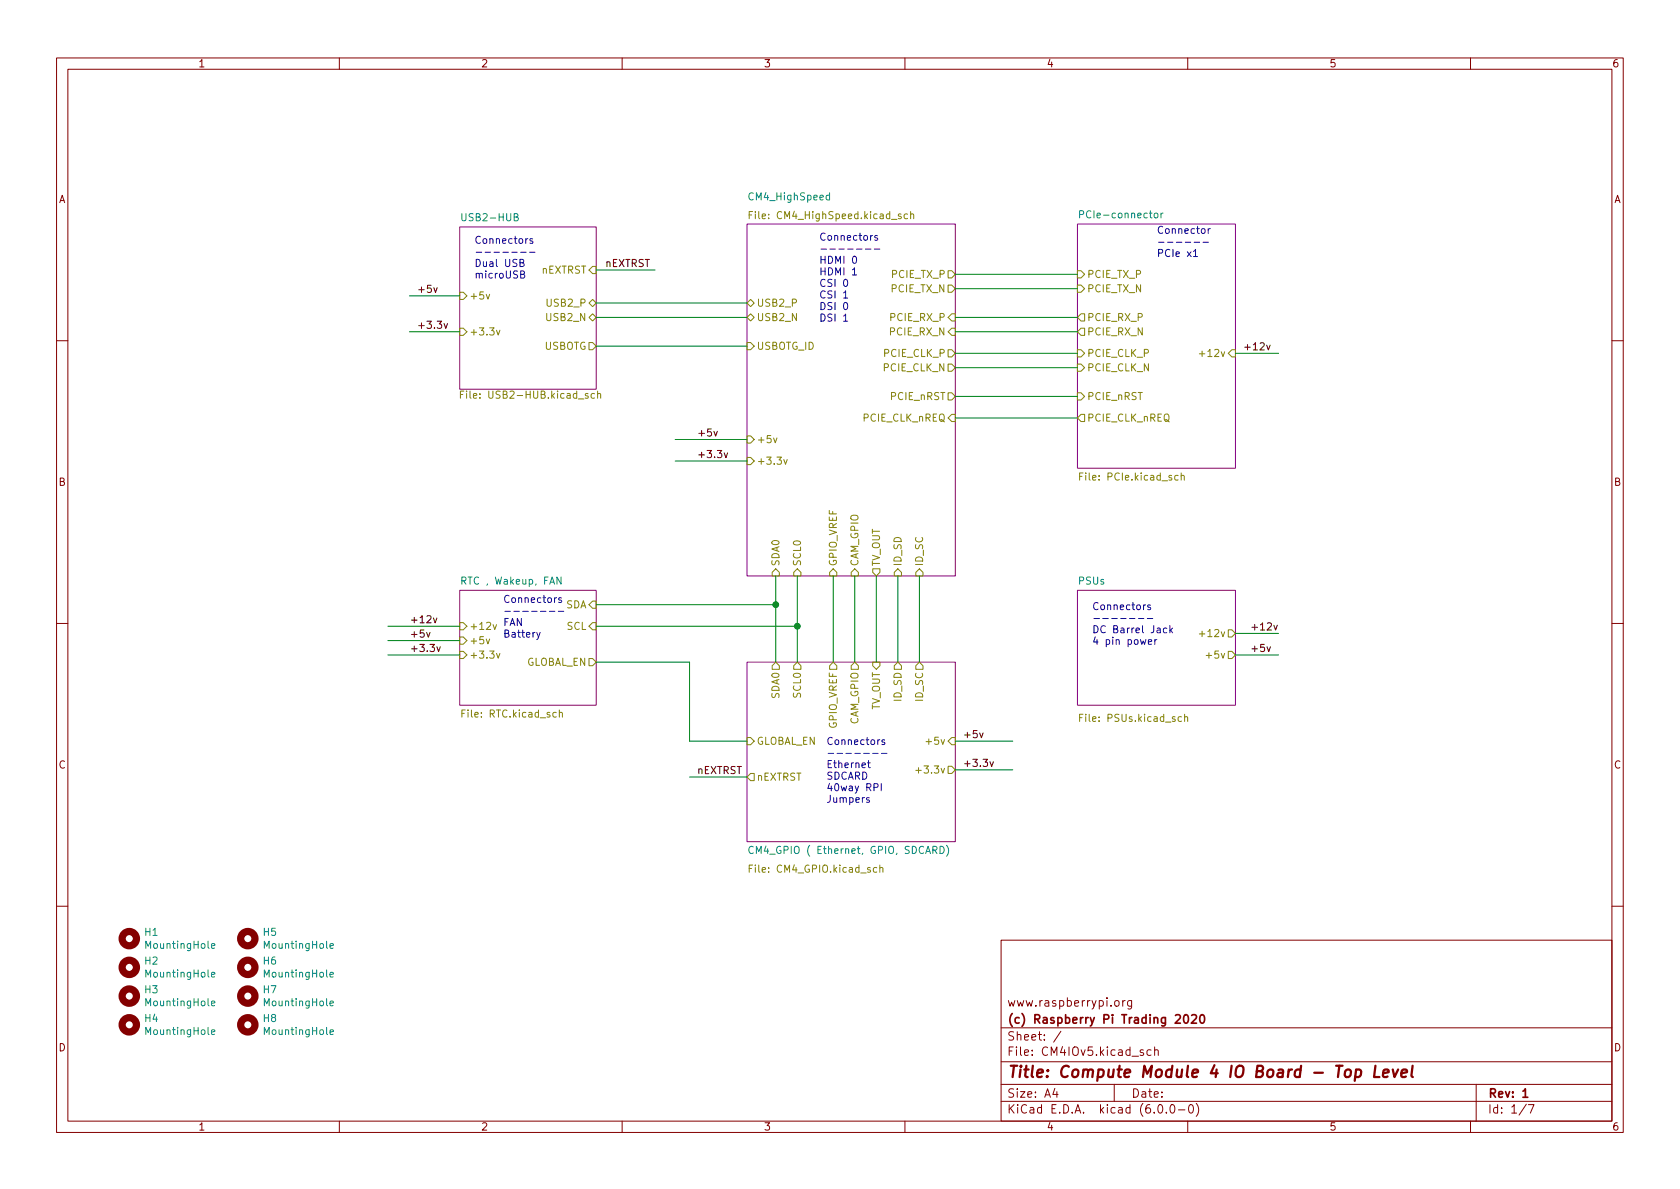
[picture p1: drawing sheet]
<svg xmlns="http://www.w3.org/2000/svg" width="297mm" height="210mm" viewBox="0 0 297 210" stroke-linecap="round" stroke-linejoin="round" font-family="sans-serif">
<g fill="none" stroke="#840000" stroke-width=".18">
<path d="M10 10.2h277v190.1h-277zM12 12.2h273v186.1h-273zM60 10.2v2M110 10.2v2M160 10.2v2M210 10.2v2M260 10.2v2M10 60.2h2M285 60.2h2M10 110.2h2M285 110.2h2M10 160.2h2"/>
<path d="M177 166.3h108v32h-108zM197.2 177l.4-.1 .3 .3v.4l-.3 .3h-.4l-.1-.3v-.4zM198.5 176.9v1M198.9 176.9l-.3 .1-.1 .2M200.1 176.9v1.2l-.3 .3h-.4M200.1 177l-.5-.1-.2 .3v.4l.1 .3h.6M285 160.2h2M60 198.3v2M110 198.3v2M160 198.3v2M177 194.8h108M177 191.8h108"/>
<path d="M177 187.8h108M177 181.8h108M186.5 192.5l-.4 1h1M186.9 193v1M187.6 182.4l-1.3 1.9M197 191.8v3M202.1 185.7l-.3-.1-.2 .2v.3l.5 .1v.4h-.5M203.5 185.7l-.4-.1-.3 .3v.4l.1 .3h.6M204.1 185.8l.3-.2 .3 .1 .1 .9M204.1 185.1v1.5M204.9 195.4l.2-.1a.81 .81 0 0 1 .6 .7 .81 .81 0 0 1-.3 .8h-.2a.81 .81 0 0 1-.6-.6 .81 .81 0 0 1 .3-.8zM206.2 196.7v.1"/>
<path d="M207.1 195.4l.1-.1a.81 .81 0 0 1 .6 .7 .81 .81 0 0 1-.3 .8h-.1a.81 .81 0 0 1-.6-.6 .81 .81 0 0 1 .3-.8zM208.4 196.3h1.1M210 198.3v2M210.4 195.4l.1-.1a.81 .81 0 0 1 .6 .7 .81 .81 0 0 1-.3 .8h-.2a.81 .81 0 0 1-.5-.6 .81 .81 0 0 1 .3-.8zM211.5 195.1a1.72 1.72 0 0 1 0 2.3M260 198.3v2M261 191.8v6.5M269.9 195.3l-1.3 1.9M270.2 195.3h1l-.6 1.5"/>
</g>
<path d="M207.8 179.6l.6-.2 .2 .2 .1 .3-.9 1h.9M209.4 179.6l.2-.2a.81 .81 0 0 1 .6 .7 .81 .81 0 0 1-.3 .8h-.1a.81 .81 0 0 1-.4-1.3zM210.7 179.6l.6-.2 .2 .2 .1 .3-1 1h1M212.3 179.6l.2-.2a.81 .81 0 0 1 .6 .7 .81 .81 0 0 1-.3 .8h-.2a.81 .81 0 0 1-.3-1.3zM269.3 193l.4-.5v1.5M269.3 194h.8" fill="none" stroke="#840000" stroke-width=".3"/>
<path d="M239.8 189.2l.2-.1 .5 .1 .2 .3-.1 .6a.66 .66 0 0 1-1 .3M239.8 189.1l-.3 2M243.2 188.5l-.3 2h1M244.5 189.8l1-.2v-.4l-.6-.1-.3 .3v1l.2 .1 .5-.1M246.3 189.1l.3 1.4 .6-1.4M247.8 189.8l1-.2-.1-.4-.2-.1-.5 .1-.3 1 .3 .3 .6-.1M249.8 188.5l-.3 1.7 .3 .3" fill="none" stroke="#840000" stroke-width=".4"/>
<g fill="#fff" stroke="#fff" stroke-width=".18">
<path d="M190.5 39.6h27.9v43.2h-27.9z"/>
<path d="M190.5 104.4h27.9v20.3h-27.9z"/>
<path d="M132.1 117.1h36.8v31.7h-36.8z"/>
<path d="M132.1 39.6h36.8v62.2h-36.8z"/>
<path d="M81.3 104.4h24.1v20.3h-24.1z"/>
<path d="M81.3 40.1h24.1v28.7h-24.1z"/>
</g>
<path d="M132.1 39.6h36.8v62.2h-36.8zM190.5 39.6h27.9v43.2h-27.9zM81.3 40.1h24.1v28.7h-24.1zM81.3 104.4h24.1v20.3h-24.1zM132.1 117.1h36.8v31.7h-36.8zM190.5 104.4h27.9v20.3h-27.9z" fill="none" stroke="#840084" stroke-width=".18"/>
<g fill="none" stroke="#848400" stroke-width=".18">
<path d="M132.5 38h.4M133.1 37.4h-.6v1.3M160.5 37.9l-.4-.1-.2 .3 .1 .5h.5M161 37.9l.2-.1 .3 .1 .1 .8M161 37.4v1.3M81.3 51.7h.6l.6 .6-.6 .7h-.6zM81.3 58h.6l.6 .7-.6 .6h-.6zM86 52l.3 .9 .3-.9M87.8 58.4l.3 .8 .3-.8M104.1 56.1l.7-.6 .6 .6-.6 .7zM104.1 53.6l.7-.6 .6 .6-.6 .6zM104.8 47.1h.6v1.3h-.6l-.7-.7z"/>
<path d="M132.1 56.1l.6-.6 .6 .6-.6 .7zM132.1 53.6l.6-.6 .6 .6-.6 .6zM167.6 47.9h.7l.6 .6-.6 .6h-.7zM167.6 50.4h.7l.6 .6-.6 .7h-.7zM168.3 55.5h.6v1.3h-.6l-.7-.7zM168.3 58h.6v1.3h-.6l-.7-.6zM190.5 47.9h.6l.7 .6-.7 .6h-.6zM190.5 50.4h.6l.7 .6-.7 .7h-.6zM191.1 55.5h.7v1.3h-.7l-.6-.7zM191.1 58h.7v1.3h-.7l-.6-.6zM81.4 69.8h.4M82 69.2h-.6v1.2"/>
<path d="M104.1 60.6h.7l.6 .6-.6 .6h-.7zM105.1 69.6h-.3l-.3 .2 .1 .6h.5M105.7 69.7l.1-.1h.3l.1 .8M105.7 69.2v1.2M132.1 77.1h.6l.6 .6-.6 .7h-.6zM132.1 60.6h.6l.6 .6-.6 .6h-.6zM136.8 77.4l.3 .9 .3-.9M167.6 61.8h.7l.6 .7-.6 .6h-.7zM167.6 64.4h.7l.6 .6-.6 .7h-.7zM167.6 69.5h.7l.6 .6-.6 .6h-.7zM168.3 73.3h.6v1.2h-.6l-.7-.6zM190.5 61.8h.6l.7 .7-.7 .6h-.6z"/>
<path d="M190.5 64.4h.6l.7 .6-.7 .7h-.6zM190.5 69.5h.6l.7 .6-.7 .6h-.6zM191.1 73.3h.7v1.2h-.7l-.6-.6zM212.1 62.6h.9M217.8 61.8h.6v1.3h-.6l-.6-.6zM132.1 80.9h.6l.6 .6-.6 .7h-.6zM138.6 81.3l.3 .8 .3-.8M190.9 84.2h.4M191.5 83.6h-.6v1.3M208.3 84.1h-.4l-.2 .2 .1 .5h.5M208.8 84.2l.2-.1h.3l.1 .8M208.8 83.6v1.3"/>
<path d="M81.3 112.6h.6l.6 .7-.6 .6h-.6zM81.3 115.2h.6l.6 .6-.6 .7h-.6zM81.3 110.1h.6l.6 .6-.6 .7h-.6zM86 113l.3 .9 .3-.9M87.2 110.5l.3 .8 .3-.8M87.8 115.5l.3 .9 .3-.9M104.1 116.5h.7l.6 .6-.6 .6h-.7zM104.8 110.1h.6v1.3h-.6l-.7-.7zM104.8 106.3h.6v1.3h-.6l-.7-.7zM137.2 117.1l.6 .6v.7h-1.3v-.7zM137.2 100.6l.6 .6v.6h-1.3v-.6zM140.3 117.7l.7-.6 .6 .6v.7h-1.3z"/>
<path d="M140.3 101.2l.7-.6 .6 .6v.6h-1.3zM147.3 117.1l.7 .6v.7h-1.3v-.7zM147.3 100.6l.7 .6v.6h-1.3v-.6zM151.1 117.1l.7 .6v.7h-1.3v-.7zM151.1 100.6l.7 .6v.6h-1.3v-.6zM154.3 117.1h1.3v.6l-.7 .7-.6-.7zM154.3 100.6h1.3v.6l-.7 .6-.6-.6zM158.7 117.1l.7 .6v.7h-1.3v-.7zM158.7 100.6l.7 .6v.6h-1.3v-.6zM162.6 117.1l.6 .6v.7h-1.3v-.7zM162.6 100.6l.6 .6v.6h-1.3v-.6zM212.1 112.1h.9"/>
<path d="M217.2 115.2h.6l.6 .6-.6 .7h-.6zM217.2 111.4h.6l.6 .6-.6 .6h-.6zM81.7 126.1h.4M82.3 125.5h-.6v1.3M98.9 126.1l.2-.1h.3v.8M98.9 125.5v1.3M132.1 130.4h.6l.6 .7-.6 .6h-.6zM132.7 136.8h.6v1.2h-.6l-.6-.6zM161.9 136.2h1M167.6 135.5h.7l.6 .6-.6 .7h-.7zM168.3 130.4h.6v1.3h-.6l-.7-.6zM190.9 126.9h.4"/>
<path d="M191.5 126.3h-.6v1.3M208.9 126.8l-.4-.1-.2 .3 .1 .5h.5M209.4 126.8l.2-.1 .3 .1 .1 .8M209.4 126.3v1.3M132.5 153.6h.4M133.1 153h-.6v1.2M155 153.5l-.3-.1-.3 .2 .1 .6h.5M155.6 153.5l.1-.1 .3 .1 .1 .7M155.6 153v1.2"/>
</g>
<g fill="none" stroke="#008484" stroke-width=".18">
<path d="M90.9 38.4l.6-.1 .1-.2-.1-.2-.6-.1v1.2h.5l.2-.1v-.3l-.3-.2M146.7 34.6l-.4-.1-.2 .3 .1 .5h.5M146.7 34.1v1.3M190.9 37.9h.6l.1-.2-.1-.3-.6-.1v1.2M204.2 37.7h.3l.2 .2v.4l-.2 .2h-.3l-.1-.2zM205.3 37.7v.8M205.6 37.7l-.3 .2M81.7 102.7l.6-.1 .1-.1-.1-.3-.6-.2v1.3M99.2 102v1.3l-.7-1.3v1.3M133.2 149.8a.6 .6 0 0 0-.8 .4 .6 .6 0 0 0 .5 .7l.3-.1M166.2 149.7a.64 .64 0 0 1 .7 .6 .64 .64 0 0 1-.7 .6zM167.4 149.5a1.46 1.46 0 0 1 0 1.9"/>
<path d="M37.4 177.4l.6-.1-.1-.2-.3-.1-.2 .2 .1 .6h.4M37.4 167.3l.6-.1-.1-.3h-.3l-.2 .1 .1 .6h.4M37.4 172.4l.6-.2-.1-.2-.3-.1-.2 .2 .1 .6h.4M58.3 172.4l.7-.2-.1-.2-.4-.1-.2 .2 .1 .6h.5M58.3 177.4l.7-.1-.1-.2-.4-.1-.2 .2 .1 .6h.5M58.3 167.3l.7-.1-.1-.3h-.4l-.2 .1 .1 .6h.5M37.4 182.5l.6-.1-.1-.2-.3-.1-.2 .2 .1 .6h.4M58.3 182.5l.7-.1-.1-.2-.4-.1-.2 .2 .1 .6h.5"/>
</g>
<g fill="none" stroke="#840000" stroke-width="1.3">
<circle cx="22.9" cy="166" r="1.27"/>
<circle cx="22.9" cy="171.1" r="1.27"/>
<circle cx="22.9" cy="176.1" r="1.27"/>
<circle cx="43.8" cy="166" r="1.27"/>
<circle cx="43.8" cy="171.1" r="1.27"/>
<circle cx="43.8" cy="176.1" r="1.27"/>
<circle cx="22.9" cy="181.2" r="1.27"/>
<circle cx="43.8" cy="181.2" r="1.27"/>
</g>
<path d="M76.7 50.9l.3 .8 .3-.8M78.5 57.2l.3 .9 .3-.9M126.2 76.3l.3 .8 .3-.8M224 61l.3 .9 .3-.9M128 80.1l.3 .8 .3-.8M75.4 111.8l.3 .9 .3-.9M76.6 109.3l.3 .8 .3-.8M77.2 114.4l.3 .8 .3-.8M224 114.4l.3 .8 .3-.8M225.2 110.6l.3 .8 .3-.8M173.2 129.6l.3 .9 .3-.9M175 134.7l.3 .8 .3-.8" fill="none" stroke="#000" stroke-width=".18"/>
<g fill="none" stroke="#0000c2" stroke-width=".18">
<path d="M84.2 44.6h1M85.8 44.6h.9M87.3 44.6h1M88.9 44.6h1M90.5 44.6h1M91.9 46.5l.6-.1 .1-.2-.1-.2-.6-.1v1.2h.5l.2-.1 .1-.3-.3-.2M92.1 48.5h.5l.1-.2v-.3l-.6-.1v1.3h.4l.2-.1 .1-.3-.3-.3M92.1 44.6h.9M93.6 44.6h1M94.2 42.3l-.3-.1-.2 .2 .1 .2 .4 .1v.3h-.5M145.2 44h.9M146.7 44h1"/>
<path d="M148.3 44h1M149.2 51.8l.3-.4v1.3M149.2 55.9l.3-.4v1.3M149.2 52.7h.7M149.2 56.8h.7M149.3 49.5l.2-.1a.68 .68 0 0 1 .4 .6 .68 .68 0 0 1-.4 .7 .84 .84 0 0 1-.2-1.2zM149.3 53.5h.2a.68 .68 0 0 1 .4 .6 .68 .68 0 0 1-.4 .7 .84 .84 0 0 1-.2-1.3zM149.9 44h.9M150.7 47.7l.4-.4v1.3M150.7 48.6h.7M150.9 45.4l.1-.1a.68 .68 0 0 1 .5 .6 .68 .68 0 0 1-.5 .7 .84 .84 0 0 1-.1-1.2zM151.4 44h1"/>
<path d="M153 44h1M154.6 44h1M155.1 41.7l-.3-.1-.1 .2v.2l.4 .1v.3h-.4M204.8 42.8h1M206.4 42.8h1M208 42.8h1M209.6 42.8h.9M211 44.5l.4-.4v1.3M211 45.4h.7M211.1 42.8h1M212.7 42.8h1M213.6 40.4v.9"/>
<path d="M214 40.4l-.4 .3M89.3 108.1h.9M90.9 108.1h.9M92.4 108.1h1M94 108.1h1M94.9 111.8l.3 .9M95.5 111.8l-.4 1.2-.2 .1M95.6 108.1h.9M97.1 108.1h1M98.7 108.1h1M99.3 105.8l-.3-.1-.2 .2v.2l.5 .1v.3h-.5M193.4 109.4h1"/>
<path d="M195 109.4h1M196.6 109.4h.9M198.1 109.4h1M199.7 109.4h1M201.3 109.4h.9M202.9 109.4h.9M203 113.5l.6-.1v-.2l-.4-.1-.2 .2 .1 .6h.5M203.4 107h-.3l-.2 .1 .1 .2 .4 .2v.3h-.5M204.2 113.1v.8M204.5 113.1l-.3 .2M206.3 111.1h-.4l-.2 .2 .1 .5h.5M206.8 110.6v1.3"/>
<path d="M207 111.4l.3 .5M207.3 111.1l-.5 .4M146.4 133.2h1M148 133.2h1M149.6 133.2h.9M151.1 133.2h1M152.7 133.2h1M153.4 134.9h.5M153.6 134.5v1.1l.3 .2M154.3 133.2h1M154.5 139.2h.6l.2-.2-.1-.3-.7-.1v1.2M155.8 138.6v1.2"/>
<path d="M155.9 133.2h.9M156.4 130.9l-.3-.1-.2 .2 .1 .2 .4 .1v.3h-.5M153.7 141.1l-.3-.1-.2 .2 .1 .2 .4 .1v.3h-.5"/>
</g>
<g fill="none" stroke="#008400" stroke-width=".18">
<path d="M72.4 58.7h8.9M72.4 52.3h8.9M105.4 56.1h26.7M105.4 47.7h10.4M105.4 53.6h26.7M168.9 58.7h21.6M168.9 56.1h21.6M168.9 48.5h21.6M168.9 51h21.6M105.4 61.2h26.7M119.4 77.7h12.7M168.9 65h21.6"/>
<path d="M168.9 70.1h21.6M168.9 73.9h21.6M168.9 62.5h21.6M218.4 62.5h7.7M119.4 81.5h12.7M68.6 110.7h12.7M68.6 115.8h12.7M68.6 113.3h12.7M105.4 117.1h16.5v14h10.2M105.4 110.7h35.6M105.4 106.9h31.8M137.2 101.8v15.3"/>
<path d="M141 101.8v15.3M147.3 101.8v15.3M151.1 101.8v15.3M154.9 101.8v15.3M158.7 101.8v15.3M162.6 101.8v15.3M218.4 112h7.7M218.4 115.8h7.7M121.9 137.4h10.2M168.9 136.1h10.2M168.9 131.1h10.2"/>
</g>
<g fill="#008400" stroke="#008400" stroke-width=".18">
<circle cx="137.2" cy="106.9" r=".51"/>
<circle cx="141" cy="110.7" r=".51"/>
</g>
<text font-size="2.8" fill="#840000" x="178" y="190.6">Title: Compute Module 4 IO Board - Top Level</text>
<g font-size="2.1" fill="#840000">
<text x="178" y="178">www.raspberrypi.org</text>
<text x="178" y="184">Sheet: /</text>
<text x="178" y="181">(c) Raspberry Pi Trading 2020</text>
<text x="178" y="186.7">File: CM4IOv5.kicad_sch</text>
<text x="178" y="196.9">KiCad E.D.A. kicad (6.0.0-0)</text>
<text x="178" y="194.1">Size: A4</text>
<text x="200" y="194.1">Date:</text>
<text x="263" y="194.1">Rev: 1</text>
<text x="263" y="196.9">Id: 1/7</text>
</g>
<g font-size="1.8" fill="#840000">
<text x="35" y="11.9">1</text>
<text x="85" y="11.9">2</text>
<text x="135" y="11.9">3</text>
<text x="185" y="11.9">4</text>
<text x="235" y="11.9">5</text>
<text x="285" y="11.9">6</text>
<text x="10.3" y="35.9">A</text>
<text x="285.3" y="35.9">A</text>
<text x="10.3" y="85.9">B</text>
<text x="285.3" y="85.9">B</text>
<text x="10.3" y="135.9">C</text>
<text x="285.3" y="135.9">C</text>
<text x="10.3" y="185.9">D</text>
<text x="285.3" y="185.9">D</text>
<text x="35" y="199.9">1</text>
<text x="85" y="199.9">2</text>
<text x="135" y="199.9">3</text>
<text x="185" y="199.9">4</text>
<text x="235" y="199.9">5</text>
<text x="285" y="199.9">6</text>
</g>
<g font-size="1.8" fill="#008484">
<text x="132.6" y="35.4">CM4_HighSpeed</text>
<text x="82.1" y="39.1">USB2-HUB</text>
<text x="191.6" y="38.6">PCIe-connector</text>
<text x="82.2" y="103.4">RTC , Wakeup, FAN</text>
<text x="190.7" y="103.4">PSUs</text>
<text x="133.9" y="151">CM4_GPIO ( Ethernet, GPIO, SDCARD)</text>
<text x="25.6" y="165.5">H1</text>
<text x="26" y="167.8">MountingHole</text>
<text x="46.6" y="165.5">H5</text>
<text x="46.9" y="167.8">MountingHole</text>
<text x="25.6" y="170.6">H2</text>
<text x="26" y="172.8">MountingHole</text>
<text x="46.6" y="170.6">H6</text>
<text x="46.9" y="172.8">MountingHole</text>
<text x="25.6" y="175.6">H3</text>
<text x="26" y="177.9">MountingHole</text>
<text x="46.6" y="175.6">H7</text>
<text x="46.9" y="177.9">MountingHole</text>
<text x="25.6" y="180.7">H4</text>
<text x="26" y="183">MountingHole</text>
<text x="46.6" y="180.7">H8</text>
<text x="46.9" y="183">MountingHole</text>
</g>
<g font-size="1.8" fill="#848400">
<text x="133.4" y="38.7">File: CM4_HighSpeed.kicad_sch</text>
<text x="82.9" y="53">+5v</text>
<text x="95.7" y="48.4">nEXTRST</text>
<text x="157.6" y="51.7">PCIE_TX_N</text>
<text x="157.7" y="49.1">PCIE_TX_P</text>
<text x="192.2" y="49.1">PCIE_TX_P</text>
<text x="192.2" y="51.7">PCIE_TX_N</text>
<text x="82.9" y="59.3">+3.3v</text>
<text x="96.8" y="56.8">USB2_N</text>
<text x="96.9" y="54.2">USB2_P</text>
<text x="133.7" y="56.8">USB2_N</text>
<text x="133.7" y="54.2">USB2_P</text>
<text x="157.4" y="59.3">PCIE_RX_N</text>
<text x="157.5" y="56.8">PCIE_RX_P</text>
<text x="192.2" y="56.8">PCIE_RX_P</text>
<text x="192.2" y="59.3">PCIE_RX_N</text>
<text x="96.2" y="61.8">USBOTG</text>
<text x="133.7" y="61.8">USBOTG_ID</text>
<text x="156.3" y="65.7">PCIE_CLK_N</text>
<text x="156.3" y="63.1">PCIE_CLK_P</text>
<text x="192.2" y="63.1">PCIE_CLK_P</text>
<text x="192.2" y="65.7">PCIE_CLK_N</text>
<text x="212.8" y="63.1">+12v</text>
<text x="82.6" y="70.5">File: USB2-HUB.kicad_sch</text>
<text x="157.5" y="70.7">PCIE_nRST</text>
<text x="192.2" y="70.7">PCIE_nRST</text>
<text x="152.6" y="74.5">PCIE_CLK_nREQ</text>
<text x="192.2" y="74.5">PCIE_CLK_nREQ</text>
<text x="133.7" y="78.4">+5v</text>
<text x="133.7" y="82.2">+3.3v</text>
<text x="191.6" y="85">File: PCIe.kicad_sch</text>
<text x="137.8" y="100.2" transform="rotate(-90 137.8 100.2)">SDA0</text>
<text x="141.6" y="100.2" transform="rotate(-90 141.6 100.2)">SCL0</text>
<text x="148" y="100.2" transform="rotate(-90 148 100.2)">GPIO_VREF</text>
<text x="151.8" y="100.2" transform="rotate(-90 151.8 100.2)">CAM_GPIO</text>
<text x="155.6" y="100.2" transform="rotate(-90 155.6 100.2)">TV_OUT</text>
<text x="159.4" y="100.2" transform="rotate(-90 159.4 100.2)">ID_SD</text>
<text x="163.2" y="100.2" transform="rotate(-90 163.2 100.2)">ID_SC</text>
<text x="100" y="107.6">SDA</text>
<text x="82.9" y="113.9">+5v</text>
<text x="82.9" y="111.4">+12v</text>
<text x="100.2" y="111.4">SCL</text>
<text x="212.8" y="112.6">+12v</text>
<text x="82.9" y="116.5">+3.3v</text>
<text x="92.9" y="117.7">GLOBAL_EN</text>
<text x="213.8" y="116.5">+5v</text>
<text x="137.8" y="123.5" transform="rotate(-90 137.8 123.5)">SDA0</text>
<text x="141.6" y="123.3" transform="rotate(-90 141.6 123.3)">SCL0</text>
<text x="155.6" y="125.7" transform="rotate(-90 155.6 125.7)">TV_OUT</text>
<text x="159.4" y="123.9" transform="rotate(-90 159.4 123.9)">ID_SD</text>
<text x="163.2" y="123.9" transform="rotate(-90 163.2 123.9)">ID_SC</text>
<text x="82.1" y="126.9">File: RTC.kicad_sch</text>
<text x="133.7" y="131.7">GLOBAL_EN</text>
<text x="148" y="128.9" transform="rotate(-90 148 128.9)">GPIO_VREF</text>
<text x="151.8" y="128.2" transform="rotate(-90 151.8 128.2)">CAM_GPIO</text>
<text x="164.3" y="131.7">+5v</text>
<text x="191.5" y="127.6">File: PSUs.kicad_sch</text>
<text x="162.8" y="136.8">+3.3v</text>
<text x="133.7" y="138">nEXTRST</text>
<text x="133.1" y="154.3">File: CM4_GPIO.kicad_sch</text>
</g>
<g font-size="1.8" fill="#0000c2">
<text x="204.5" y="41.3">Connector</text>
<text x="83.8" y="43.1">Connectors</text>
<text x="83.8" y="47.2">Dual USB</text>
<text x="144.8" y="42.5">Connectors</text>
<text x="144.8" y="46.6">HDMI 0</text>
<text x="204.5" y="45.4">PCIe x1</text>
<text x="83.8" y="49.2">microUSB</text>
<text x="144.8" y="48.7">HDMI 1</text>
<text x="144.8" y="50.7">CSI 0</text>
<text x="144.8" y="52.8">CSI 1</text>
<text x="144.8" y="54.8">DSI 0</text>
<text x="144.8" y="56.9">DSI 1</text>
<text x="88.9" y="106.6">Connectors</text>
<text x="193" y="107.9">Connectors</text>
<text x="88.9" y="110.7">FAN</text>
<text x="88.9" y="112.7">Battery</text>
<text x="193" y="112">DC Barrel Jack</text>
<text x="193" y="114">4 pin power</text>
<text x="146" y="131.7">Connectors</text>
<text x="146" y="135.8">Ethernet</text>
<text x="146" y="137.9">SDCARD</text>
<text x="146" y="139.9">40way RPI</text>
<text x="146" y="141.9">Jumpers</text>
</g>
<g font-size="1.8">
<text x="106.9" y="47.2">nEXTRST</text>
<text x="73.7" y="51.8">+5v</text>
<text x="73.7" y="58.1">+3.3v</text>
<text x="219.7" y="61.9">+12v</text>
<text x="123.2" y="77.2">+5v</text>
<text x="123.2" y="81">+3.3v</text>
<text x="72.4" y="110.2">+12v</text>
<text x="72.4" y="112.7">+5v</text>
<text x="221" y="111.5">+12v</text>
<text x="72.4" y="115.3">+3.3v</text>
<text x="221" y="115.3">+5v</text>
<text x="170.2" y="130.5">+5v</text>
<text x="123.2" y="136.9">nEXTRST</text>
<text x="170.2" y="135.6">+3.3v</text>
</g>
</svg>
